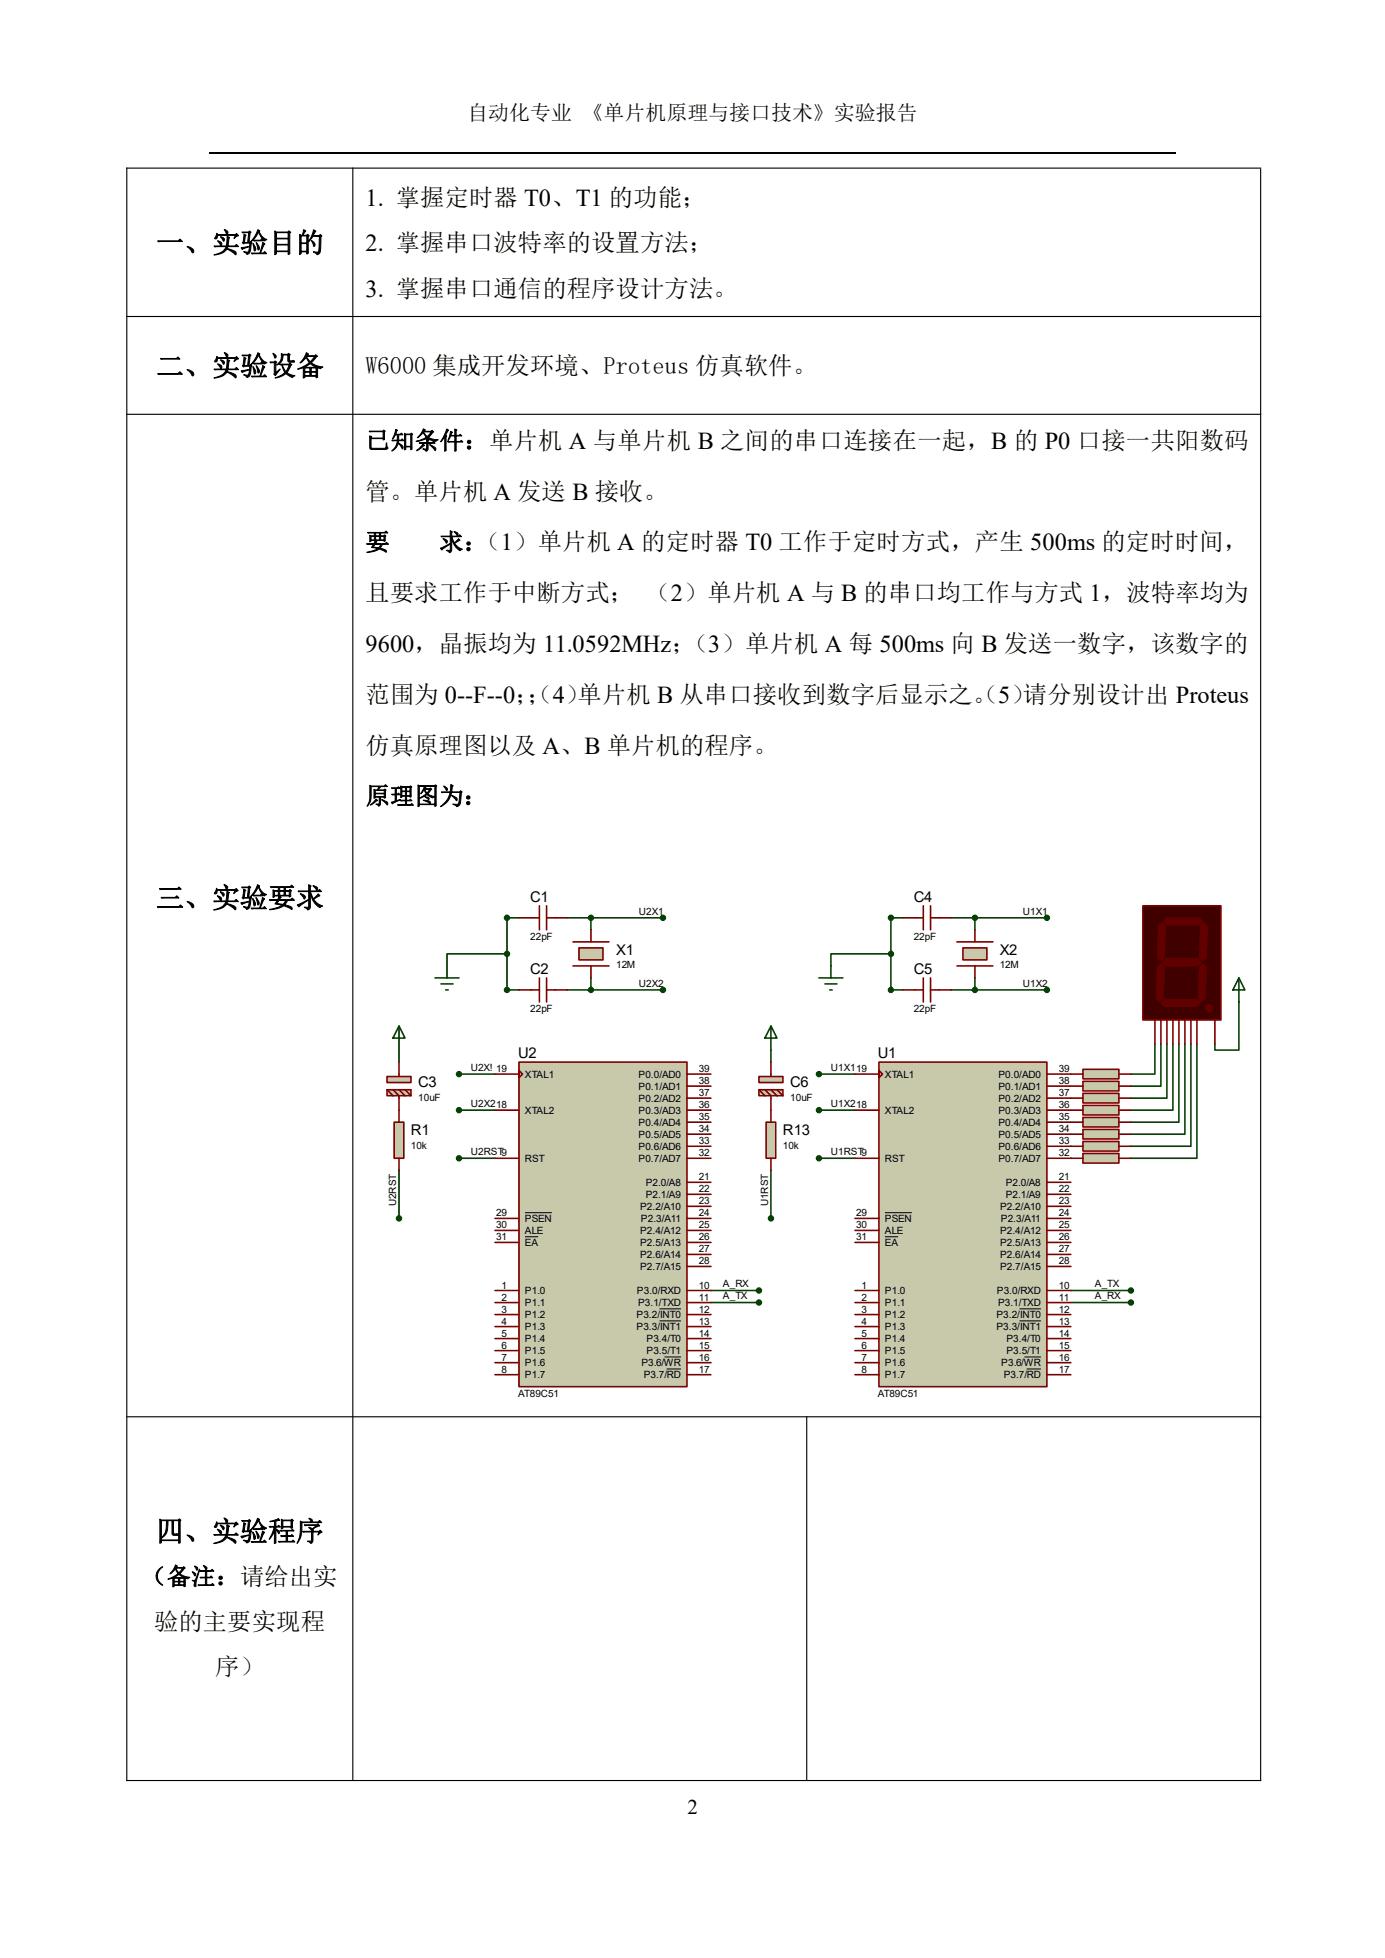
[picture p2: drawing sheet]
<svg xmlns="http://www.w3.org/2000/svg" width="210mm" height="297mm" viewBox="0 0 210 297" stroke-linecap="round" stroke-linejoin="round" font-family="sans-serif">
<path d="M31.7 23.2h146.6" fill="none" stroke="#000" stroke-width=".25"/>
<path d="M57.4 134.3h131.9v78.5h-131.9z" fill-rule="evenodd" fill="#fff"/>
<g fill="none" stroke="#004000" stroke-width=".24">
<path d="M78.7 139.2h-1.8v11h1.8M86 139.2h14.5M89.6 139.2v1.8M136.9 139.2h-1.8v11h1.8M144.2 139.2h14.5M147.8 139.2v1.8M60.5 159.3v1.8M76.9 144.7h-9.1v1.8M86 150.2h14.5M89.6 148.3v1.9M116.9 159.3v1.8M135.1 144.7h-9.1v1.8"/>
<path d="M144.2 150.2h14.5M147.8 148.3v1.9M175.1 158.4v4.5h-3.6M176 158.4v6.4h-4.5M176.9 158.4v8.2h-5.4M177.8 158.4v10h-6.3M178.8 158.4v11.8h-7.3M179.7 158.4v13.6h-8.2M180.6 158.4v15.5h-9.1M181.5 158.4v17.3h-10M187.9 152v7.3h-3.7v-.9M60.5 177.5v7.3"/>
<path d="M69.6 162.9h5.5M69.6 168.4h5.5M69.6 175.7h5.5M116.9 177.5v7.3M124.2 162.9h5.4M124.2 168.4h5.4M124.2 175.7h5.4M107.8 195.8h7.3M107.8 197.6h7.3M162.4 195.8h9.1M162.4 197.6h9.1"/>
</g>
<path d="M78.7 161.1h25.5v49.2h-25.5z" fill-rule="evenodd" fill="#c8c8aa" stroke="#800000" stroke-width=".24"/>
<g fill="none" stroke="#800000" stroke-width=".24">
<path d="M75.1 168.4h3.6M75.1 162.9h3.6M75.1 175.7h3.6M78.7 162.4l.5 .5-.5 .6zM104.2 168.4h3.6M104.2 162.9h3.6M104.2 175.7h3.6M104.2 164.8h3.6M104.2 166.6h3.6M104.2 170.2h3.6M104.2 172h3.6M104.2 173.9h3.6"/>
<path d="M104.2 179.3h3.6M75.1 186.6h3.6M75.1 188.5h3.6M75.1 184.8h3.6M75.1 195.8h3.6M75.1 197.6h3.6M75.1 199.4h3.6M104.2 186.6h3.6M104.2 188.5h3.6M104.2 184.8h3.6M104.2 195.8h3.6M104.2 197.6h3.6"/>
<path d="M104.2 199.4h3.6M104.2 192.1h3.6M104.2 181.2h3.6M104.2 183h3.6M104.2 190.3h3.6M75.1 201.2h3.6M75.1 203h3.6M75.1 204.9h3.6M75.1 206.7h3.6M75.1 208.5h3.6M104.2 201.2h3.6M104.2 203h3.6"/>
<path d="M104.2 204.9h3.6M104.2 206.7h3.6M104.2 208.5h3.6"/>
</g>
<path d="M79.6 187.6h2M79.6 183.9h4.1M100 198.5h3.3M100 200.4h3.3M100.8 205.8h2.5M101.1 207.7h2.2" fill="none" stroke="#000" stroke-width=".15"/>
<path d="M133.3 161.1h25.4v49.2h-25.4z" fill-rule="evenodd" fill="#c8c8aa" stroke="#800000" stroke-width=".24"/>
<g fill="none" stroke="#800000" stroke-width=".24">
<path d="M136.9 139.2h3.1M140 137.4v3.6M141.1 137.4v3.6M141.1 139.2h3.1M136.9 150.2h3.1M140 148.3v3.7M141.1 148.3v3.7M141.1 150.2h3.1M129.6 168.4h3.7M129.6 162.9h3.7M129.6 175.7h3.7M133.3 162.4l.5 .5-.5 .6z"/>
<path d="M158.7 168.4h3.7M158.7 162.9h3.7M158.7 175.7h3.7M158.7 164.8h3.7M158.7 166.6h3.7M158.7 170.2h3.7M158.7 172h3.7M158.7 173.9h3.7M158.7 179.3h3.7M129.6 186.6h3.7M129.6 188.5h3.7M129.6 184.8h3.7"/>
<path d="M129.6 195.8h3.7M129.6 197.6h3.7M129.6 199.4h3.7M158.7 186.6h3.7M158.7 188.5h3.7M158.7 184.8h3.7M158.7 195.8h3.7M158.7 197.6h3.7M158.7 199.4h3.7M158.7 192.1h3.7M158.7 181.2h3.7M158.7 183h3.7"/>
<path d="M158.7 190.3h3.7M129.6 201.2h3.7M129.6 203h3.7M129.6 204.9h3.7M129.6 206.7h3.7M129.6 208.5h3.7M158.7 201.2h3.7M158.7 203h3.7M158.7 204.9h3.7M158.7 206.7h3.7M158.7 208.5h3.7"/>
</g>
<path d="M134.2 187.6h2M134.2 183.9h4.1M154.6 198.5h3.2M154.6 200.4h3.2M155.3 205.8h2.5M155.7 207.7h2.1" fill="none" stroke="#000" stroke-width=".15"/>
<g fill="#004000" stroke="#004000" stroke-width=".24">
<circle cx="115.1" cy="195.8" r=".36"/>
<circle cx="115.1" cy="197.6" r=".36"/>
<circle cx="171.5" cy="195.8" r=".36"/>
<circle cx="171.5" cy="197.6" r=".36"/>
</g>
<path d="M116.9 155.6l.9 1.9h-1.8zM116.9 155.6v3.7" fill="none" stroke="#004000" stroke-width=".24"/>
<g fill="#c8c8aa" stroke="#800000" stroke-width=".24">
<path d="M115.1 163.3h3.6v.9h-3.6z" fill-rule="evenodd"/>
<path d="M115.1 165.3h3.6v.9h-3.6z" fill-rule="evenodd"/>
</g>
<path d="M145.1 146.5h5.5M145.1 142.9h5.5M115.1 165.3l.9 .9M116 165.3l.9 .9v2.2M116.9 161.1v2.2M116.9 165.3l.9 .9M117.8 165.3l.9 .9" fill="none" stroke="#800000" stroke-width=".24"/>
<path d="M146 143.8h3.6v1.8h-3.6z" fill-rule="evenodd" fill="#c8c8aa" stroke="#800000" stroke-width=".24"/>
<path d="M147.8 141v1.9M147.8 146.5v1.8" fill="none" stroke="#800000" stroke-width=".24"/>
<path d="M116.2 170.2h1.4v5.5h-1.4z" fill-rule="evenodd" fill="#c8c8aa" stroke="#800000" stroke-width=".24"/>
<path d="M78.7 139.2h3.1M81.8 137.4v3.6M82.9 137.4v3.6M82.9 139.2h3.1M78.7 150.2h3.1M81.8 148.3v3.7M82.9 148.3v3.7M82.9 150.2h3.1M86.9 146.5h5.4M86.9 142.9h5.4M116.9 168.4v1.8M116.9 175.7v1.8" fill="none" stroke="#800000" stroke-width=".24"/>
<g fill="#004000" stroke="#004000" stroke-width=".24">
<circle cx="147.8" cy="150.2" r=".36"/>
<circle cx="147.8" cy="139.2" r=".36"/>
<circle cx="135.1" cy="139.2" r=".36"/>
<circle cx="135.1" cy="150.2" r=".36"/>
<circle cx="158.7" cy="139.2" r=".36"/>
<circle cx="158.7" cy="150.2" r=".36"/>
<circle cx="135.1" cy="144.7" r=".36"/>
<circle cx="124.2" cy="162.9" r=".36"/>
<circle cx="124.2" cy="168.4" r=".36"/>
<circle cx="124.2" cy="175.7" r=".36"/>
<circle cx="116.9" cy="184.8" r=".36"/>
</g>
<path d="M124.2 148.3h3.6M125.1 149.2h1.8M125.8 150.2h.4M126 146.5v1.8" fill="none" stroke="#004000" stroke-width=".24"/>
<path d="M87.8 143.8h3.6v1.8h-3.6z" fill-rule="evenodd" fill="#c8c8aa" stroke="#800000" stroke-width=".24"/>
<path d="M89.6 141v1.9M89.6 146.5v1.8" fill="none" stroke="#800000" stroke-width=".24"/>
<g fill="#004000" stroke="#004000" stroke-width=".24">
<circle cx="89.6" cy="150.2" r=".36"/>
<circle cx="89.6" cy="139.2" r=".36"/>
<circle cx="76.9" cy="139.2" r=".36"/>
<circle cx="76.9" cy="150.2" r=".36"/>
<circle cx="100.5" cy="139.2" r=".36"/>
<circle cx="100.5" cy="150.2" r=".36"/>
<circle cx="76.9" cy="144.7" r=".36"/>
<circle cx="69.6" cy="162.9" r=".36"/>
<circle cx="69.6" cy="168.4" r=".36"/>
<circle cx="69.6" cy="175.7" r=".36"/>
</g>
<path d="M60.5 155.6l.9 1.9h-1.8zM60.5 155.6v3.7M66 148.3h3.6M66.9 149.2h1.8M67.6 150.2h.4M67.8 146.5v1.8" fill="none" stroke="#004000" stroke-width=".24"/>
<g fill="#c8c8aa" stroke="#800000" stroke-width=".24">
<path d="M58.7 163.3h3.6v.9h-3.6z" fill-rule="evenodd"/>
<path d="M58.7 165.3h3.6v.9h-3.6z" fill-rule="evenodd"/>
</g>
<path d="M58.7 165.3l.9 .9M59.6 165.3l.9 .9v2.2M60.5 161.1v2.2M60.5 165.3l.9 .9M61.4 165.3l.9 .9" fill="none" stroke="#800000" stroke-width=".24"/>
<path d="M59.8 170.2h1.4v5.5h-1.4z" fill-rule="evenodd" fill="#c8c8aa" stroke="#800000" stroke-width=".24"/>
<path d="M60.5 168.4v1.8M60.5 175.7v1.8" fill="none" stroke="#800000" stroke-width=".24"/>
<circle cx="60.5" cy="184.8" r=".36" fill="#004000" stroke="#004000" stroke-width=".24"/>
<path d="M173.3 137.4h11.8v17.3h-11.8z" fill-rule="evenodd" fill="#400000" stroke="#800000" stroke-width=".24"/>
<g fill="#600000" stroke="#600000" stroke-width=".15">
<path d="M176.9 139.2h5l.5 .6-.5 .5h-5l-.5-.5z" fill-rule="evenodd"/>
<path d="M182.6 139.9l.5 .6-.2 4.7-.5 .6-.5-.6 .1-4.7z" fill-rule="evenodd"/>
<path d="M176.8 145.4h4.9l.5 .6-.5 .5h-4.9l-.6-.5z" fill-rule="evenodd"/>
<path d="M176.2 139.9l.6 .6-.2 4.7-.6 .6-.5-.6 .2-4.7z" fill-rule="evenodd"/>
<path d="M182.4 146.1l.5 .6-.1 4.7-.6 .6-.5-.6 .2-4.7z" fill-rule="evenodd"/>
<path d="M176.6 151.6h4.9l.5 .6-.5 .5h-4.9l-.6-.5z" fill-rule="evenodd"/>
<path d="M176 146.1l.6 .6-.2 4.7-.6 .6-.5-.6 .2-4.7z" fill-rule="evenodd"/>
<circle cx="183.3" cy="152.9" r=".55"/>
</g>
<path d="M175.1 154.7v3.7M176 154.7v3.7M176.9 154.7v3.7M177.8 154.7v3.7M178.8 154.7v3.7M179.7 154.7v3.7M180.6 154.7v3.7M181.5 154.7v3.7M184.2 154.7v3.7" fill="none" stroke="#800000" stroke-width=".24"/>
<path d="M164.2 162.2h5.5v1.5h-5.5z" fill-rule="evenodd" fill="#c8c8aa" stroke="#800000" stroke-width=".24"/>
<path d="M162.4 162.9h1.8M169.7 162.9h1.8" fill="none" stroke="#800000" stroke-width=".24"/>
<path d="M164.2 165.8h5.5v1.5h-5.5z" fill-rule="evenodd" fill="#c8c8aa" stroke="#800000" stroke-width=".24"/>
<path d="M162.4 166.6h1.8M169.7 166.6h1.8" fill="none" stroke="#800000" stroke-width=".24"/>
<path d="M164.2 164h5.5v1.5h-5.5z" fill-rule="evenodd" fill="#c8c8aa" stroke="#800000" stroke-width=".24"/>
<path d="M162.4 164.8h1.8M169.7 164.8h1.8" fill="none" stroke="#800000" stroke-width=".24"/>
<path d="M164.2 167.7h5.5v1.4h-5.5z" fill-rule="evenodd" fill="#c8c8aa" stroke="#800000" stroke-width=".24"/>
<path d="M162.4 168.4h1.8M169.7 168.4h1.8" fill="none" stroke="#800000" stroke-width=".24"/>
<path d="M164.2 169.5h5.5v1.5h-5.5z" fill-rule="evenodd" fill="#c8c8aa" stroke="#800000" stroke-width=".24"/>
<path d="M162.4 170.2h1.8M169.7 170.2h1.8" fill="none" stroke="#800000" stroke-width=".24"/>
<path d="M164.2 171.3h5.5v1.5h-5.5z" fill-rule="evenodd" fill="#c8c8aa" stroke="#800000" stroke-width=".24"/>
<path d="M162.4 172h1.8M169.7 172h1.8" fill="none" stroke="#800000" stroke-width=".24"/>
<path d="M164.2 173.1h5.5v1.5h-5.5z" fill-rule="evenodd" fill="#c8c8aa" stroke="#800000" stroke-width=".24"/>
<path d="M162.4 173.9h1.8M169.7 173.9h1.8" fill="none" stroke="#800000" stroke-width=".24"/>
<path d="M164.2 175h5.5v1.4h-5.5z" fill-rule="evenodd" fill="#c8c8aa" stroke="#800000" stroke-width=".24"/>
<path d="M162.4 175.7h1.8M169.7 175.7h1.8" fill="none" stroke="#800000" stroke-width=".24"/>
<path d="M187.9 148.3l.9 1.9h-1.9zM187.9 148.3v3.7" fill="none" stroke="#004000" stroke-width=".24"/>
<path d="M19.1 25.5h172.1M19.2 25.4v244.8M53.5 25.4v244.6M191.2 25.6v244.6M19.1 48h172.1M19.1 62.8h172.1M19.1 214.9h172.1M122.3 214.8v55.2M19.1 270.1h172.1" fill="none" stroke="#000" stroke-width=".17"/>
<g font-size="4.2">
<text x="23.7" y="38.3">一、实验目的</text>
<text x="23.7" y="57">二、实验设备</text>
<text x="23.7" y="137.6">三、实验要求</text>
<text x="23.7" y="233.7">四、实验程序</text>
</g>
<g font-size="3.7">
<text x="55.4" y="31.2">1. 掌握定时器 T0、T1 的功能；</text>
<text x="55.4" y="38.1">2. 掌握串口波特率的设置方法；</text>
<text x="55.4" y="45">3. 掌握串口通信的程序设计方法。</text>
<text x="55.4" y="56.7">W6000 集成开发环境、Proteus 仿真软件。</text>
<text x="55.4" y="68.1">已知条件：单片机 A 与单片机 B 之间的串口连接在一起，B 的 P0 口接一共阳数码</text>
<text x="55.4" y="75.8">管。单片机 A 发送 B 接收。</text>
<text x="55.4" y="83.5">要</text>
<text x="66.6" y="83.5">求：</text>
<text x="72.2" y="83.5">（1）单片机 A 的定时器 T0 工作于定时方式，产生 500ms 的定时时间，</text>
<text x="55.4" y="91.2">且要求工作于中断方式； （2）单片机 A 与 B 的串口均工作与方式 1，波特率均为</text>
<text x="55.4" y="98.9">9600，晶振均为 11.0592MHz；</text>
<text x="103.7" y="98.9">（3）单片机 A 每 500ms 向 B 发送一数字，该数字的</text>
<text x="55.4" y="106.6">范围为 0--F--0；</text>
<text x="80" y="106.6">；</text>
<text x="80.1" y="106.6">（4）</text>
<text x="87.6" y="106.6">单片机 B 从串口接收到数字后显示之。</text>
<text x="147.7" y="106.6">（5）</text>
<text x="155.1" y="106.6">请分别设计出 Proteus</text>
<text x="55.4" y="114.3">仿真原理图以及 A、B 单片机的程序。</text>
<text x="55.4" y="122">原理图为：</text>
<text x="21.5" y="240.4">（备注：请给出实</text>
<text x="23.4" y="247.3">验的主要实现程</text>
<text x="32.6" y="254.1">序）</text>
</g>
<g font-size="3.2">
<text x="70.9" y="18.2">自动化专业 《单片机原理与接口技术》实验报告</text>
<text x="104.2" y="275.1">2</text>
</g>
<g font-size="2.2">
<text x="80.4" y="136.8">C1</text>
<text x="138.5" y="136.8">C4</text>
<text x="80.4" y="147.7">C2</text>
<text x="93.4" y="144.9">X1</text>
<text x="138.5" y="147.7">C5</text>
<text x="151.6" y="144.9">X2</text>
<text x="78.6" y="160.5">U2</text>
<text x="133.1" y="160.5">U1</text>
<text x="63.4" y="164.9">C3</text>
<text x="119.8" y="164.9">C6</text>
<text x="62.3" y="172.2">R1</text>
<text x="118.7" y="172.2">R13</text>
</g>
<g font-size="1.5">
<text x="80.4" y="142.6">22pF</text>
<text x="96.9" y="138.8">U2X1</text>
<text x="138.5" y="142.6">22pF</text>
<text x="155.1" y="138.8">U1X1</text>
<text x="93.4" y="146.9">12M</text>
<text x="96.9" y="149.7">U2X2</text>
<text x="151.6" y="146.9">12M</text>
<text x="155.1" y="149.7">U1X2</text>
<text x="80.4" y="153.6">22pF</text>
<text x="138.5" y="153.6">22pF</text>
<text x="63.4" y="166.9">10uF</text>
<text x="71.4" y="162.5">U2X! 19</text>
<text x="71.4" y="168">U2X218</text>
<text x="79.6" y="163.5">XTAL1</text>
<text x="96.8" y="163.5">P0.0/AD0</text>
<text x="96.8" y="165.3">P0.1/AD1</text>
<text x="96.8" y="167.1">P0.2/AD2</text>
<text x="106" y="162.6">39</text>
<text x="106" y="164.4">38</text>
<text x="106" y="166.3">37</text>
<text x="119.8" y="166.9">10uF</text>
<text x="126" y="162.5">U1X119</text>
<text x="126" y="168">U1X218</text>
<text x="134.2" y="163.5">XTAL1</text>
<text x="151.4" y="163.5">P0.0/AD0</text>
<text x="151.4" y="165.3">P0.1/AD1</text>
<text x="151.4" y="167.1">P0.2/AD2</text>
<text x="160.6" y="162.6">39</text>
<text x="160.6" y="164.4">38</text>
<text x="160.6" y="166.3">37</text>
<text x="79.6" y="168.9">XTAL2</text>
<text x="96.8" y="168.9">P0.3/AD3</text>
<text x="96.8" y="170.8">P0.4/AD4</text>
<text x="96.8" y="172.6">P0.5/AD5</text>
<text x="106" y="168.1">36</text>
<text x="106" y="169.9">35</text>
<text x="106" y="171.7">34</text>
<text x="106" y="173.6">33</text>
<text x="134.2" y="168.9">XTAL2</text>
<text x="151.4" y="168.9">P0.3/AD3</text>
<text x="151.4" y="170.8">P0.4/AD4</text>
<text x="151.4" y="172.6">P0.5/AD5</text>
<text x="160.6" y="168.1">36</text>
<text x="160.6" y="169.9">35</text>
<text x="160.6" y="171.7">34</text>
<text x="160.6" y="173.6">33</text>
<text x="62.3" y="174.2">10k</text>
<text x="71.4" y="175.2">U2RST9</text>
<text x="79.6" y="176.2">RST</text>
<text x="96.8" y="174.4">P0.6/AD6</text>
<text x="96.8" y="176.2">P0.7/AD7</text>
<text x="97.9" y="179.9">P2.0/A8</text>
<text x="106" y="175.4">32</text>
<text x="106" y="179">21</text>
<text x="118.7" y="174.2">10k</text>
<text x="126" y="175.2">U1RST9</text>
<text x="134.2" y="176.2">RST</text>
<text x="151.4" y="174.4">P0.6/AD6</text>
<text x="151.4" y="176.2">P0.7/AD7</text>
<text x="152.5" y="179.9">P2.0/A8</text>
<text x="160.6" y="175.4">32</text>
<text x="160.6" y="179">21</text>
<text x="60.1" y="183" transform="rotate(-90 60.1 183)">U2RST</text>
<text x="75.2" y="184.5">29</text>
<text x="79.6" y="185.4">PSEN</text>
<text x="97.1" y="183.5">P2.2/A10</text>
<text x="97.2" y="185.4">P2.3/A11</text>
<text x="97.9" y="181.7">P2.1/A9</text>
<text x="106" y="180.9">22</text>
<text x="106" y="182.7">23</text>
<text x="106" y="184.5">24</text>
<text x="116.5" y="183" transform="rotate(-90 116.5 183)">U1RST</text>
<text x="129.8" y="184.5">29</text>
<text x="134.2" y="185.4">PSEN</text>
<text x="151.6" y="183.5">P2.2/A10</text>
<text x="151.8" y="185.4">P2.3/A11</text>
<text x="152.5" y="181.7">P2.1/A9</text>
<text x="160.6" y="180.9">22</text>
<text x="160.6" y="182.7">23</text>
<text x="160.6" y="184.5">24</text>
<text x="75.2" y="186.3">30</text>
<text x="75.2" y="188.2">31</text>
<text x="79.6" y="187.2">ALE</text>
<text x="79.6" y="189">EA</text>
<text x="97.1" y="187.2">P2.4/A12</text>
<text x="97.1" y="189">P2.5/A13</text>
<text x="97.1" y="190.8">P2.6/A14</text>
<text x="106" y="191.8">28</text>
<text x="106" y="186.3">25</text>
<text x="106" y="188.2">26</text>
<text x="106" y="190">27</text>
<text x="129.8" y="186.3">30</text>
<text x="129.8" y="188.2">31</text>
<text x="134.2" y="187.2">ALE</text>
<text x="134.2" y="189">EA</text>
<text x="151.6" y="187.2">P2.4/A12</text>
<text x="151.6" y="189">P2.5/A13</text>
<text x="151.6" y="190.8">P2.6/A14</text>
<text x="160.6" y="191.8">28</text>
<text x="160.6" y="186.3">25</text>
<text x="160.6" y="188.2">26</text>
<text x="160.6" y="190">27</text>
<text x="76" y="195.5">1</text>
<text x="76" y="197.3">2</text>
<text x="79.6" y="196.3">P1.0</text>
<text x="96.6" y="196.3">P3.0/RXD</text>
<text x="97.1" y="192.7">P2.7/A15</text>
<text x="106" y="195.5">10</text>
<text x="106" y="197.3">11</text>
<text x="109.6" y="195.3">A_RX</text>
<text x="109.6" y="197.1">A_TX</text>
<text x="130.6" y="195.5">1</text>
<text x="130.6" y="197.3">2</text>
<text x="134.2" y="196.3">P1.0</text>
<text x="151.2" y="196.3">P3.0/RXD</text>
<text x="151.6" y="192.7">P2.7/A15</text>
<text x="160.6" y="195.5">10</text>
<text x="160.6" y="197.3">11</text>
<text x="166" y="195.3">A_TX</text>
<text x="166" y="197.1">A_RX</text>
<text x="76" y="199.1">3</text>
<text x="76" y="200.9">4</text>
<text x="76" y="202.7">5</text>
<text x="79.6" y="198.1">P1.1</text>
<text x="79.6" y="199.9">P1.2</text>
<text x="79.6" y="201.8">P1.3</text>
<text x="79.6" y="203.6">P1.4</text>
<text x="96.5" y="199.9">P3.2/INT0</text>
<text x="96.5" y="201.8">P3.3/INT1</text>
<text x="96.8" y="198.1">P3.1/TXD</text>
<text x="98" y="203.6">P3.4/T0</text>
<text x="106" y="199.1">12</text>
<text x="106" y="200.9">13</text>
<text x="106" y="202.7">14</text>
<text x="130.6" y="199.1">3</text>
<text x="130.6" y="200.9">4</text>
<text x="130.6" y="202.7">5</text>
<text x="134.2" y="198.1">P1.1</text>
<text x="134.2" y="199.9">P1.2</text>
<text x="134.2" y="201.8">P1.3</text>
<text x="134.2" y="203.6">P1.4</text>
<text x="151.1" y="199.9">P3.2/INT0</text>
<text x="151.1" y="201.8">P3.3/INT1</text>
<text x="151.3" y="198.1">P3.1/TXD</text>
<text x="152.6" y="203.6">P3.4/T0</text>
<text x="160.6" y="199.1">12</text>
<text x="160.6" y="200.9">13</text>
<text x="160.6" y="202.7">14</text>
<text x="76" y="204.6">6</text>
<text x="76" y="206.4">7</text>
<text x="76" y="208.2">8</text>
<text x="79.6" y="205.4">P1.5</text>
<text x="79.6" y="207.2">P1.6</text>
<text x="79.6" y="209.1">P1.7</text>
<text x="97.2" y="207.2">P3.6/WR</text>
<text x="97.6" y="209.1">P3.7/RD</text>
<text x="98" y="205.4">P3.5/T1</text>
<text x="106" y="208.2">17</text>
<text x="106" y="206.4">16</text>
<text x="106" y="204.6">15</text>
<text x="130.6" y="204.6">6</text>
<text x="130.6" y="206.4">7</text>
<text x="130.6" y="208.2">8</text>
<text x="134.2" y="205.4">P1.5</text>
<text x="134.2" y="207.2">P1.6</text>
<text x="134.2" y="209.1">P1.7</text>
<text x="151.8" y="207.2">P3.6/WR</text>
<text x="152.2" y="209.1">P3.7/RD</text>
<text x="152.6" y="205.4">P3.5/T1</text>
<text x="160.6" y="208.2">17</text>
<text x="160.6" y="206.4">16</text>
<text x="160.6" y="204.6">15</text>
<text x="78.6" y="211.9">AT89C51</text>
<text x="133.1" y="211.9">AT89C51</text>
</g>
</svg>
